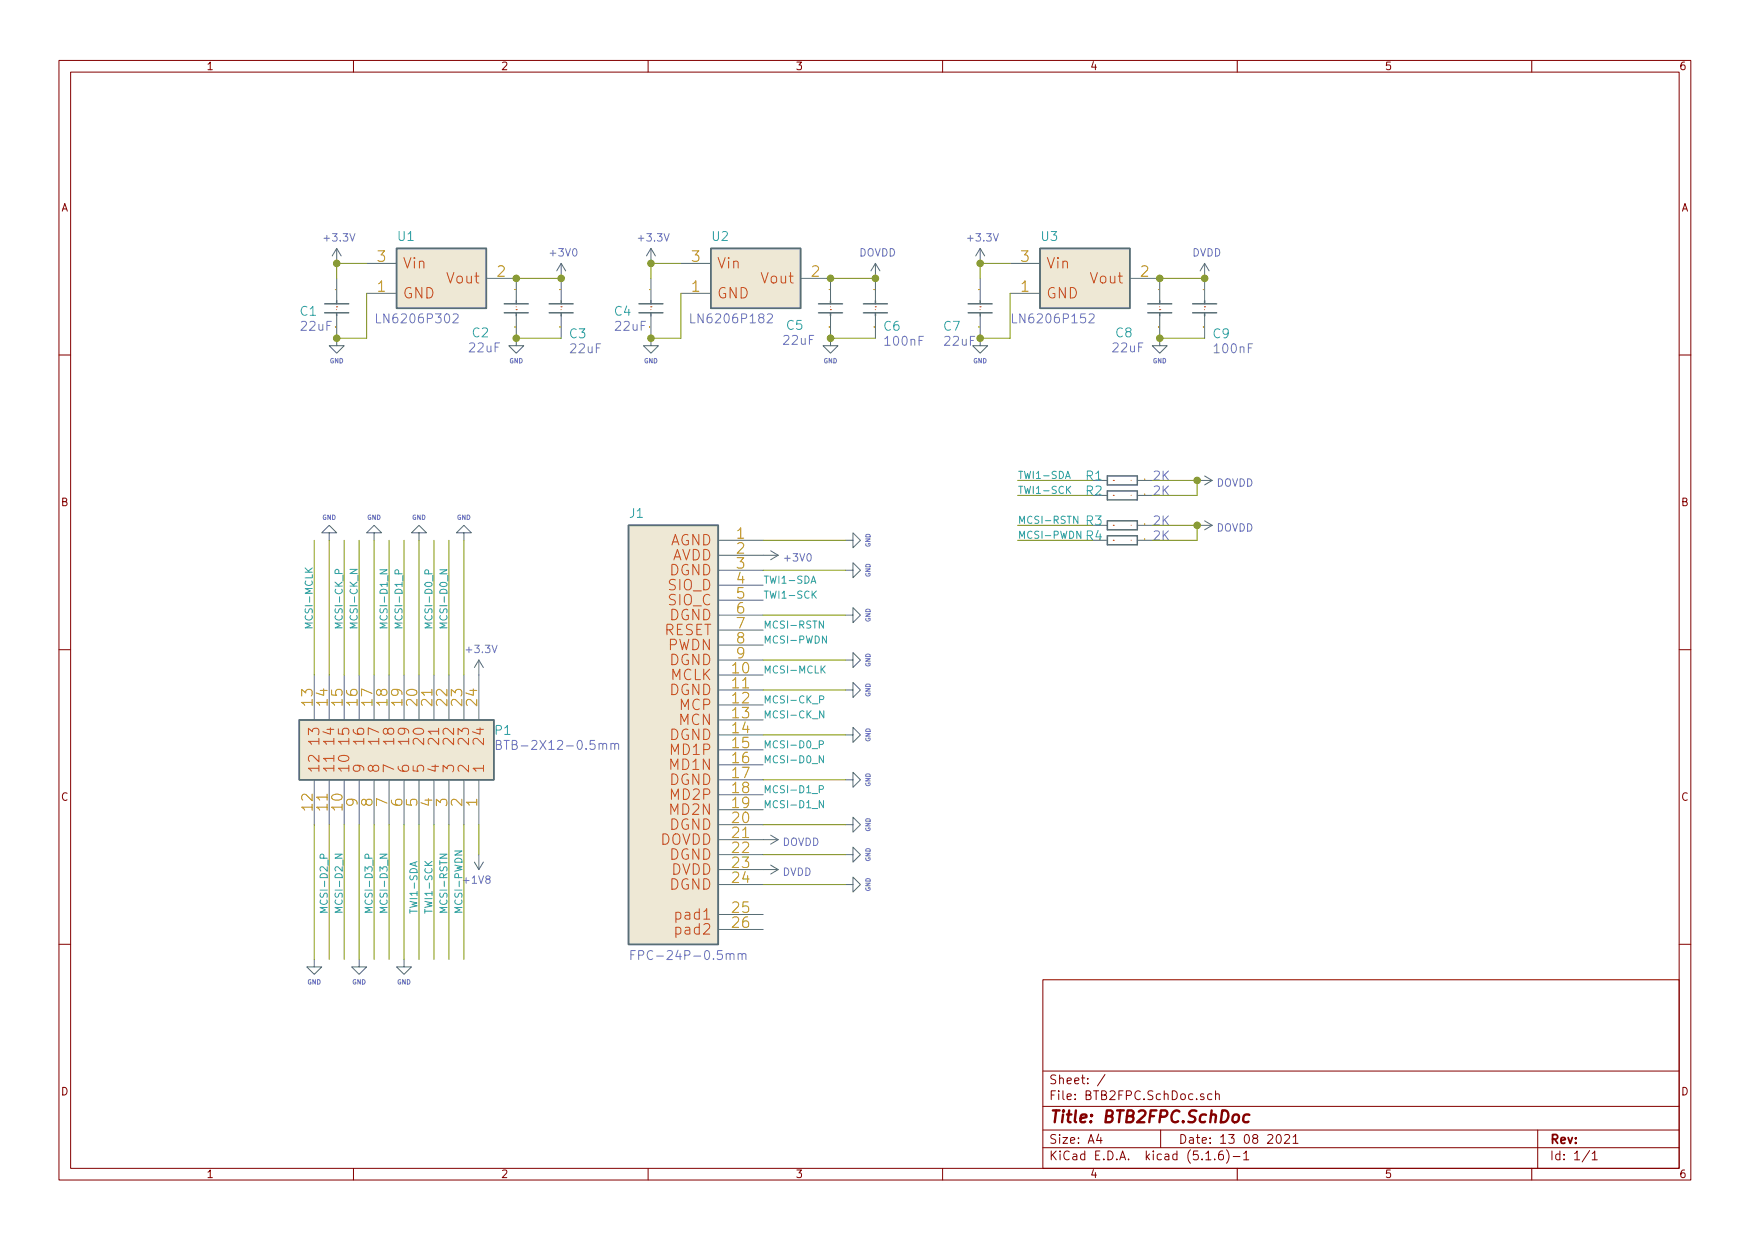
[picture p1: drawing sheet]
<svg xmlns="http://www.w3.org/2000/svg" width="297mm" height="210mm" viewBox="0 0 297 210" stroke-linecap="round" stroke-linejoin="round" font-family="sans-serif">
<g fill="none" stroke="#840000" stroke-width=".17">
<path d="M10 10.3h277v189.9h-277zM12 12.2h273v186.1h-273zM60 10.3v1.9M110 10.3v1.9M160 10.3v1.9M210 10.3v1.9M260 10.3v1.9M10 60.2h2M285 60.2h2M10 110.3h2M285 110.3h2M10 160.2h2"/>
<path d="M177 166.3h108v32h-108zM285 160.2h2M60 198.3v1.9M110 198.3v1.9M160 198.3v1.9M177 194.8h108M177 191.8h108M177 187.8h108M177 181.8h108M186.5 192.5l-.4 1h1M186.8 193v1M187.6 182.3l-1.3 2"/>
<path d="M197 191.8v3M204.3 185.7l-.3-.1-.2 .2v.2l.5 .2v.3h-.5M204.7 196.8h.8M205.7 185.7l-.4-.1-.3 .3 .1 .6h.6M206.2 196.7v.1M206.3 185.7l.3-.1 .3 .1 .1 .9M206.3 185.1v1.5M207.5 195.3a.59 .59 0 0 0-.7 .7v.5l.2 .2 .4 .1 .2-.1 .1-.5-.2-.2-.4-.1-.3 .3M208.2 195.1a1.71 1.71 0 0 1 0 2.3M209.3 196.3h1.2M210 198.3v1.9M211.1 195.8l.4-.5v1.5"/>
<path d="M211.1 196.8h.9M216.8 192.7l.2-.2a.81 .81 0 0 1 .3 1.4l-.2 .1a.79 .79 0 0 1-.3-1.3zM218.1 192.7l.2-.2h.3l.2 .2 .1 .3-.9 1h.9M219.5 193l.4-.5v1.5M219.5 194h.8M260 198.3v1.9M261 191.8v6.5M269.8 195.2l-1.2 2M270.3 195.8l.4-.5v1.5M270.3 196.8h.8"/>
</g>
<path d="M212.1 189.2a.68 .68 0 0 0-1 .3l-.1 .6 .2 .2 .1 .1 .6-.1" fill="none" stroke="#840000" stroke-width=".41"/>
<g fill="none" stroke="#586e75" stroke-width=".17">
<path d="M57.1 53.6v5.1h1.3l-1.3 1.2-1.2-1.2h1.2M57.1 42.2v2.5M57.1 47.2v3.8M57.1 42.2l-.7 1.2M57.1 42.2l.8 1.2M62.2 49.8h5.1M62.2 44.7h5.1M82.5 47.2h5.1v3.8M87.6 53.6v5.1h1.3l-1.3 1.2-1.2-1.2h1.2M95.2 44.7v6.3M95.2 53.6v3.8M95.2 44.7l-.7 1.3"/>
<path d="M95.2 44.7l.8 1.3M110.5 53.6v5.1h1.3l-1.3 1.2-1.3-1.2h1.3M110.5 42.2v2.5M110.5 47.2v3.8M110.5 42.2l-.8 1.2M110.5 42.2l.8 1.2M115.6 49.8h5M115.6 44.7h5M135.9 47.2h5.1v3.8M141 53.6v5.1h1.2l-1.2 1.2-1.3-1.2h1.3M148.6 44.7v6.3M148.6 53.6v3.8"/>
<path d="M148.6 44.7l-.8 1.3M148.6 44.7l.8 1.3M166.4 53.6v5.1h1.2l-1.2 1.2-1.3-1.2h1.3M166.4 42.2v2.5M166.4 47.2v3.8M166.4 42.2l-.8 1.2M166.4 42.2l.7 1.2M171.4 49.8h5.1M171.4 44.7h5.1M191.8 47.2h5v3.8M196.8 53.6v5.1h1.3l-1.3 1.2-1.2-1.2h1.2M204.5 44.7v6.3"/>
<path d="M204.5 53.6v3.8M204.5 44.7l-.8 1.3M204.5 44.7l.7 1.3M55.9 90.4h1.2l-1.2-1.3-1.3 1.3h1.3v1.3M63.5 90.4h1.3l-1.3-1.3-1.3 1.3h1.3v1.3M71.1 90.4h1.3l-1.3-1.3-1.3 1.3h1.3v1.3M78.7 90.4h1.3l-1.3-1.3-1.2 1.3h1.2v1.3M121.9 91.7h7.6M121.9 94.2h10.2M121.9 96.8h7.6M121.9 99.3h7.6M130.8 93.5l1.3 .7"/>
<path d="M132.1 94.2l-1.3 .8M143.5 96.8h1.3v-1.3l1.2 1.3-1.2 1.2v-1.2M143.5 91.7h1.3v-1.3l1.2 1.3-1.2 1.3v-1.3M185.4 91.7h2.6M185.4 89.1h2.6M185.4 84.1h2.6M185.4 81.5h2.6M193 91.7h2.6M193 89.1h2.6M193 84.1h2.6M193 81.5h2.6M203.2 89.1h2.5"/>
<path d="M203.2 81.5h2.5M204.5 88.4l1.2 .7M204.5 80.8l1.2 .7M205.7 89.1l-1.2 .8M205.7 81.5l-1.2 .8M53.3 114.5v7.7M55.9 114.5v7.7M58.4 114.5v7.7M61 114.5v7.7M63.5 114.5v7.7M66 114.5v7.7M68.6 114.5v7.7"/>
<path d="M71.1 114.5v7.7M73.7 114.5v7.7M76.2 114.5v7.7M78.7 114.5v7.7M81.3 112v10.2M81.3 112l-.8 1.3M81.3 112l.7 1.3M121.9 114.5h7.6M121.9 117.1h7.6M121.9 119.6h7.6M121.9 101.8h7.6M121.9 104.4h7.6"/>
<path d="M121.9 106.9h7.6M121.9 109.5h7.6M121.9 112h7.6M143.5 112h1.3v-1.3l1.2 1.3-1.2 1.3v-1.3M143.5 117.1h1.3v-1.3l1.2 1.3-1.2 1.3v-1.3M143.5 104.4h1.3v-1.3l1.2 1.3-1.2 1.3v-1.3M53.3 132.3v7.6M55.9 132.3v7.6M58.4 132.3v7.6M61 132.3v7.6M63.5 132.3v7.6M66 132.3v7.6"/>
<path d="M68.6 132.3v7.6M71.1 132.3v7.6M73.7 132.3v7.6M76.2 132.3v7.6M78.7 132.3v7.6M81.3 132.3v7.6M121.9 122.2h7.6M121.9 124.7h7.6M121.9 127.2h7.6M121.9 129.8h7.6M121.9 132.3h7.6M121.9 134.9h7.6"/>
<path d="M121.9 137.4h7.6M121.9 139.9h7.6M143.5 139.9h1.3v-1.2l1.2 1.2-1.2 1.3v-1.3M143.5 124.7h1.3v-1.3l1.2 1.3-1.2 1.3v-1.3M143.5 132.3h1.3v-1.2l1.2 1.2-1.2 1.3v-1.3M80.5 146.3l.8 1.3M81.3 145v2.6M82 146.3l-.7 1.3M121.9 142.5h10.2M121.9 145h7.6M121.9 147.6h10.2M121.9 150.1h7.6"/>
<path d="M121.9 155.2h7.6M121.9 157.7h7.6M130.8 146.8l1.3 .8M130.8 141.7l1.3 .8M132.1 147.6l-1.3 .7M132.1 142.5l-1.3 .8M143.5 145h1.3v-1.2l1.2 1.2-1.2 1.3v-1.3M143.5 150.1h1.3v-1.3l1.2 1.3-1.2 1.3v-1.3M53.3 162.8v1.3h1.3l-1.3 1.2-1.2-1.2h1.2M61 162.8v1.3h1.2l-1.2 1.2-1.3-1.2h1.3M68.6 162.8v1.3h1.2l-1.2 1.2-1.3-1.2h1.3"/>
</g>
<g fill="none" stroke="#586e75" stroke-width=".25">
<path d="M55.1 51.6h4.1M55.1 53.1h4.1M57.1 51v.6M57.1 53.1v.5M67.3 42.2h15.2v10.1h-15.2zM85.6 51.6h4.1M85.6 53.1h4.1M87.6 51v.6M87.6 53.1v.5M93.2 51.6h4.1M93.2 53.1h4.1M95.2 51v.6"/>
<path d="M95.2 53.1v.5M108.5 51.6h4M108.5 53.1h4M110.5 51v.6M110.5 53.1v.5M120.6 42.2h15.3v10.1h-15.3zM138.9 51.6h4.1M138.9 53.1h4.1M141 51v.6M141 53.1v.5M146.6 51.6h4M146.6 53.1h4"/>
<path d="M148.6 51v.6M148.6 53.1v.5M164.3 51.6h4.1M164.3 53.1h4.1M166.4 51v.6M166.4 53.1v.5M176.5 42.2h15.3v10.1h-15.3zM194.8 51.6h4.1M194.8 53.1h4.1M196.8 51v.6M196.8 53.1v.5M202.4 51.6h4.1"/>
<path d="M202.4 53.1h4.1M204.5 51v.6M204.5 53.1v.5M106.7 89.1h15.2v71.2h-15.2zM188 90.9h5v1.6h-5zM188 80.8h5v1.5h-5zM188 83.3h5v1.5h-5zM188 88.4h5v1.5h-5zM50.8 122.2h33v10.1h-33z"/>
</g>
<g fill="none" stroke="#cb4b16" stroke-width=".17">
<path d="M57.1 52.5h.1M57.1 52.1h.1M87.6 52.1h.1M87.6 52.5h.1M95.2 52.5h.1M95.2 52.1h.1M110.5 52.5h.1M110.5 52.1h.1M140.9 52.1h.1M140.9 52.5h.1M141 52.5h.1M148.6 52.5h.1"/>
<path d="M148.6 52.1h.1M166.3 52.5h.1M166.3 52.1h.1M166.4 52.1h.1M196.8 52.1h.1M196.8 52.5h.1M204.4 52.5h.1M204.4 52.1h.1M204.5 52.1h.1M189 91.7h.1M189 89.1h.1M189 84.1h.1"/>
<path d="M189 81.5h.1M192 91.7h.1M192 89.1h.1M192 84v.1M192 81.5h.1"/>
</g>
<g fill="none" stroke="#b58900" stroke-width=".17">
<path d="M56.9 49.1h.1M56.9 55.5h.1M87.4 49.1h.1M87.4 55.5h.1M95 49.1h.1M95 55.5h.1M110.3 49.1h.1M110.3 55.5h.1M140.8 49.1h.1M140.8 55.5h.1M148.4 49.1h.1M148.4 55.5h.1"/>
<path d="M166.2 49.1h.1M166.2 55.5h.1M196.6 49.1h.1M196.6 55.5h.1M204.3 49.1h.1M204.3 55.5h.1M194.3 91.5h.1M194.3 88.9h.1M194.3 83.9h.1M194.3 81.3h.1"/>
</g>
<g fill="#eee8d5" stroke="#eee8d5" stroke-width=".17">
<path d="M120.6 42.2h15.3v10.1h-15.3z"/>
<path d="M106.7 89.1h15.2v71.2h-15.2z"/>
<path d="M67.3 42.2h15.2v10.1h-15.2z"/>
<path d="M176.5 42.2h15.3v10.1h-15.3z"/>
<path d="M50.8 122.2h33v10.1h-33z"/>
</g>
<g fill="none" stroke="#6c71c4" stroke-width=".17">
<path d="M63.9 53.3v1.5h.7M76.9 53.4l.2-.1h.5a.37 .37 0 0 1 .1 .6l-.9 .9h1M117.2 53.3v1.5h.8M130.3 53.4l.2-.1h.5a.37 .37 0 0 1 0 .6l-.8 .9h.9M171.9 53.3v1.5h.7M184.9 53.4l.2-.1h.5a.37 .37 0 0 1 0 .6l-.8 .9h.9M84.3 126.4l.6-.1 .1-.2-.1-.4-.6-.1v1.6h.5l.3-.3a.41 .41 0 0 0-.3-.5M103.7 126.3l.2-.1h.4v1M103.7 126.2v1M104.3 126.4l.3-.2h.3l.1 1M107.1 162h.5M107.8 161.3h-.7v1.5"/>
<path d="M125.3 161.9l.2-.1 .4 .1 .1 .9M126 162a.36 .36 0 0 1 .3-.2 .36 .36 0 0 1 .3 .2v.8"/>
</g>
<g fill="none" stroke="#859900" stroke-width=".17">
<path d="M62.2 49.8v7.6h-5.1M62.2 44.7h-5.1v2.5M87.6 57.4h7.6M87.6 47.2h7.6M115.6 49.8v7.6h-5.1M115.6 44.7h-5.1v2.5M141 57.4h7.6M141 47.2h7.6M171.4 49.8v7.6h-5M171.4 44.7h-5v2.5M196.8 57.4h7.7M196.8 47.2h7.7"/>
<path d="M53.3 91.7v22.8M55.9 91.7v22.8M58.4 91.7v22.8M61 91.7v22.8M63.5 91.7v22.8M66 91.7v22.8M68.6 91.7v22.8M71.1 91.7v22.8M73.7 91.7v22.8M76.2 91.7v22.8M78.7 91.7v22.8M129.5 91.7h14"/>
<path d="M129.5 96.8h14M172.7 81.5h12.7M172.7 84.1h12.7M172.7 89.1h12.7M172.7 91.7h12.7M195.6 81.5h7.6v2.6h-7.6M195.6 89.1h7.6v2.6h-7.6M129.5 104.4h14M129.5 112h14M129.5 117.1h14M53.3 139.9v22.9M55.9 139.9v22.9"/>
<path d="M58.4 139.9v22.9M61 139.9v22.9M63.5 139.9v22.9M66 139.9v22.9M68.6 139.9v22.9M71.1 139.9v22.9M73.7 139.9v22.9M76.2 139.9v22.9M78.7 139.9v22.9M81.3 139.9v5.1M129.5 139.9h14M129.5 132.3h14"/>
<path d="M129.5 124.7h14M129.5 150.1h14M129.5 145h14"/>
</g>
<g fill="none" stroke="#2aa198" stroke-width=".17">
<path d="M51.8 96.4l.7 .7M53 96.4l-.7 .5M57.5 97.3v-.6l-.4-.1-.2 .2v.5h1.2M59.4 96.6h1.2l-1.2 .7h1.2M64.5 96.7h1.2l-1.2 .7h1.2M67.7 97.4l-.1-.6-.4-.1-.2 .2v.5h1.2M72.7 97.4v-.6l-.5-.1-.1 .2v.5h1.2M74.7 96.7h1.2l-1.2 .7h1.2M137.7 99l.4-1.2 .4 1.2M137.8 98.6h.6M180.8 81.2l.5-1.2 .4 1.2M181 80.9h.6"/>
<path d="M181.2 83.1l.5 .6M181.7 82.5l-.7 .7M183 87.6v1.2l-.8-1.2v1.2M183.5 90.1v1.3l-.7-1.3v1.3M138 100.8l.6 .7M138.6 100.3l-.8 .7M139.1 118.7l.7-.1v-.4l-.2-.1h-.5v1.2M139.5 113.5l.6 .7M139.8 105.4v1.2l-.7-1.2v1.2M140.1 113l-.7 .7M140.3 107.9v1.2l-.7-1.2v1.2M139.1 126.3h.5l.2-.4-.3-.2h-.4v1.2"/>
<path d="M139.1 134l.5-.1 .2-.4-.3-.2h-.4v1.2M139.8 135.9v1.2l-.7-1.2v1.2M139.8 128.2v1.3l-.7-1.3v1.3M139.8 120.6v1.2l-.7-1.2v1.2M55 145.6l-.1-.5-.4-.1-.2 .2v.4h1.2M56.9 145h1.2l-1.2 .6h1.2M62.6 145.6l-.1-.5-.4-.1-.1 .2v.4h1.2M64.5 145h1.2l-1.2 .6h1.2M70.5 146.3v.6M70.8 146.2l-1.2 .4 1.2 .4M72.1 146.2l.7 .7M73.3 146.2l-.7 .5"/>
<path d="M74.7 145h1.2l-1.2 .6h1.2M77.2 144.4h1.2l-1.2 .7h1.2"/>
</g>
<g fill="#859900" stroke="#859900" stroke-width=".25">
<circle cx="203.2" cy="81.5" r=".51"/>
<circle cx="203.2" cy="89.1" r=".51"/>
<circle cx="196.9" cy="57.4" r=".51"/>
<circle cx="166.4" cy="57.4" r=".51"/>
<circle cx="87.6" cy="57.4" r=".51"/>
<circle cx="141" cy="57.4" r=".51"/>
<circle cx="110.5" cy="57.4" r=".51"/>
<circle cx="196.9" cy="47.2" r=".51"/>
<circle cx="57.2" cy="57.4" r=".51"/>
<circle cx="166.4" cy="44.7" r=".51"/>
<circle cx="110.5" cy="44.7" r=".51"/>
<circle cx="57.2" cy="44.7" r=".51"/>
<circle cx="204.5" cy="47.2" r=".51"/>
<circle cx="148.6" cy="47.2" r=".51"/>
<circle cx="87.6" cy="47.2" r=".51"/>
<circle cx="95.3" cy="47.2" r=".51"/>
<circle cx="141" cy="47.2" r=".51"/>
</g>
<text font-size="2.8" fill="#840000" x="178" y="190.5">Title: BTB2FPC.SchDoc</text>
<g font-size="2.5" fill="#b58900">
<text x="64.1" y="44.4">3</text>
<text x="84.4" y="47">2</text>
<text x="117.4" y="44.4">3</text>
<text x="137.7" y="47">2</text>
<text x="173.3" y="44.4">3</text>
<text x="193.6" y="47">2</text>
<text x="64.1" y="49.5">1</text>
<text x="117.4" y="49.5">1</text>
<text x="173.3" y="49.5">1</text>
<text x="125" y="91.4">1</text>
<text x="125" y="94">2</text>
<text x="125" y="96.5">3</text>
<text x="125" y="99.1">4</text>
<text x="125" y="101.6">5</text>
<text x="125" y="104.1">6</text>
<text x="125" y="106.7">7</text>
<text x="125" y="109.2">8</text>
<text x="125" y="111.8">9</text>
<text x="53.1" y="119.7" transform="rotate(-90 53.1 119.7)">13</text>
<text x="55.6" y="119.7" transform="rotate(-90 55.6 119.7)">14</text>
<text x="58.2" y="119.7" transform="rotate(-90 58.2 119.7)">15</text>
<text x="60.7" y="119.7" transform="rotate(-90 60.7 119.7)">16</text>
<text x="63.2" y="119.7" transform="rotate(-90 63.2 119.7)">17</text>
<text x="65.8" y="119.7" transform="rotate(-90 65.8 119.7)">18</text>
<text x="68.3" y="119.7" transform="rotate(-90 68.3 119.7)">19</text>
<text x="70.9" y="119.7" transform="rotate(-90 70.9 119.7)">20</text>
<text x="73.4" y="119.7" transform="rotate(-90 73.4 119.7)">21</text>
<text x="75.9" y="119.7" transform="rotate(-90 75.9 119.7)">22</text>
<text x="78.5" y="119.7" transform="rotate(-90 78.5 119.7)">23</text>
<text x="81" y="119.7" transform="rotate(-90 81 119.7)">24</text>
<text x="124.4" y="114.3">10</text>
<text x="124.4" y="116.8">11</text>
<text x="124.4" y="119.4">12</text>
<text x="124.4" y="121.9">13</text>
<text x="124.4" y="124.5">14</text>
<text x="124.4" y="127">15</text>
<text x="124.4" y="129.5">16</text>
<text x="53.1" y="137.5" transform="rotate(-90 53.1 137.5)">12</text>
<text x="55.6" y="137.5" transform="rotate(-90 55.6 137.5)">11</text>
<text x="58.2" y="137.5" transform="rotate(-90 58.2 137.5)">10</text>
<text x="60.7" y="136.8" transform="rotate(-90 60.7 136.8)">9</text>
<text x="63.2" y="136.8" transform="rotate(-90 63.2 136.8)">8</text>
<text x="65.8" y="136.8" transform="rotate(-90 65.8 136.8)">7</text>
<text x="68.3" y="136.8" transform="rotate(-90 68.3 136.8)">6</text>
<text x="70.9" y="136.8" transform="rotate(-90 70.9 136.8)">5</text>
<text x="73.4" y="136.8" transform="rotate(-90 73.4 136.8)">4</text>
<text x="75.9" y="136.8" transform="rotate(-90 75.9 136.8)">3</text>
<text x="78.5" y="136.8" transform="rotate(-90 78.5 136.8)">2</text>
<text x="81" y="136.8" transform="rotate(-90 81 136.8)">1</text>
<text x="124.4" y="132.1">17</text>
<text x="124.4" y="134.6">18</text>
<text x="124.4" y="137.2">19</text>
<text x="124.4" y="139.7">20</text>
<text x="124.4" y="142.2">21</text>
<text x="124.4" y="144.8">22</text>
<text x="124.4" y="147.3">23</text>
<text x="124.4" y="149.9">24</text>
<text x="124.4" y="154.9">25</text>
<text x="124.4" y="157.5">26</text>
</g>
<g font-size="2.5" fill="#cb4b16">
<text x="68.3" y="45.6">Vin</text>
<text x="121.7" y="45.6">Vin</text>
<text x="177.5" y="45.6">Vin</text>
<text x="68.3" y="50.7">GND</text>
<text x="76" y="48.1">Vout</text>
<text x="121.7" y="50.7">GND</text>
<text x="129.4" y="48.1">Vout</text>
<text x="177.5" y="50.7">GND</text>
<text x="185.2" y="48.1">Vout</text>
<text x="113.6" y="92.6">AGND</text>
<text x="113.9" y="95.1">AVDD</text>
<text x="113.5" y="100.2">SIO_D</text>
<text x="113.6" y="97.7">DGND</text>
<text x="112.6" y="107.8">RESET</text>
<text x="113.5" y="102.7">SIO_C</text>
<text x="113.6" y="105.3">DGND</text>
<text x="113.3" y="110.4">PWDN</text>
<text x="113.6" y="112.9">DGND</text>
<text x="113.6" y="118">DGND</text>
<text x="113.7" y="115.4">MCLK</text>
<text x="54.2" y="125.9" transform="rotate(-90 54.2 125.9)">13</text>
<text x="56.8" y="125.9" transform="rotate(-90 56.8 125.9)">14</text>
<text x="59.3" y="125.9" transform="rotate(-90 59.3 125.9)">15</text>
<text x="61.8" y="125.9" transform="rotate(-90 61.8 125.9)">16</text>
<text x="64.4" y="125.9" transform="rotate(-90 64.4 125.9)">17</text>
<text x="66.9" y="125.9" transform="rotate(-90 66.9 125.9)">18</text>
<text x="69.5" y="125.9" transform="rotate(-90 69.5 125.9)">19</text>
<text x="72" y="125.9" transform="rotate(-90 72 125.9)">20</text>
<text x="74.5" y="125.9" transform="rotate(-90 74.5 125.9)">21</text>
<text x="77.1" y="125.9" transform="rotate(-90 77.1 125.9)">22</text>
<text x="79.6" y="125.9" transform="rotate(-90 79.6 125.9)">23</text>
<text x="82.2" y="125.9" transform="rotate(-90 82.2 125.9)">24</text>
<text x="113.6" y="125.6">DGND</text>
<text x="115.3" y="123.1">MCN</text>
<text x="115.4" y="120.5">MCP</text>
<text x="54.2" y="131.3" transform="rotate(-90 54.2 131.3)">12</text>
<text x="56.8" y="131.3" transform="rotate(-90 56.8 131.3)">11</text>
<text x="59.3" y="131.3" transform="rotate(-90 59.3 131.3)">10</text>
<text x="61.8" y="131.3" transform="rotate(-90 61.8 131.3)">9</text>
<text x="64.4" y="131.3" transform="rotate(-90 64.4 131.3)">8</text>
<text x="66.9" y="131.3" transform="rotate(-90 66.9 131.3)">7</text>
<text x="69.5" y="131.3" transform="rotate(-90 69.5 131.3)">6</text>
<text x="72" y="131.3" transform="rotate(-90 72 131.3)">5</text>
<text x="74.5" y="131.3" transform="rotate(-90 74.5 131.3)">4</text>
<text x="77.1" y="131.3" transform="rotate(-90 77.1 131.3)">3</text>
<text x="79.6" y="131.3" transform="rotate(-90 79.6 131.3)">2</text>
<text x="82.2" y="131.3" transform="rotate(-90 82.2 131.3)">1</text>
<text x="113.9" y="130.7">MD1N</text>
<text x="114" y="128.1">MD1P</text>
<text x="113.6" y="133.2">DGND</text>
<text x="114" y="135.8">MD2P</text>
<text x="112" y="143.4">DOVDD</text>
<text x="113.6" y="140.8">DGND</text>
<text x="113.9" y="138.3">MD2N</text>
<text x="113.6" y="145.9">DGND</text>
<text x="113.9" y="148.5">DVDD</text>
<text x="113.6" y="151">DGND</text>
<text x="115.1" y="156.1">pad1</text>
<text x="115.1" y="158.6">pad2</text>
</g>
<g font-size="2.1" fill="#268bd2">
<text x="67.6" y="40.9">U1</text>
<text x="120.9" y="40.9">U2</text>
<text x="176.8" y="40.9">U3</text>
<text x="51" y="53.6">C1</text>
<text x="104.3" y="53.6">C4</text>
<text x="80.2" y="57.2">C2</text>
<text x="96.7" y="57.4">C3</text>
<text x="133.6" y="56">C5</text>
<text x="150.1" y="56.1">C6</text>
<text x="160.2" y="56.1">C7</text>
<text x="189.4" y="57.2">C8</text>
<text x="205.9" y="57.4">C9</text>
<text x="184.4" y="81.5">R1</text>
<text x="106.9" y="87.9">J1</text>
<text x="184.4" y="89.1">R3</text>
<text x="184.4" y="84.1">R2</text>
<text x="184.4" y="91.7">R4</text>
<text x="84.1" y="124.7">P1</text>
</g>
<g font-size="2.1" fill="#6c71c4">
<text x="51.2" y="56.1">22uF</text>
<text x="64.6" y="54.9">LN6206P302</text>
<text x="79.8" y="59.8">22uF</text>
<text x="96.9" y="59.9">22uF</text>
<text x="104.5" y="56.1">22uF</text>
<text x="117.9" y="54.9">LN6206P182</text>
<text x="133.1" y="58.5">22uF</text>
<text x="150.4" y="58.7">100nF</text>
<text x="160.4" y="58.7">22uF</text>
<text x="172.5" y="54.9">LN6206P152</text>
<text x="189" y="59.8">22uF</text>
<text x="206.2" y="59.9">100nF</text>
<text x="195.8" y="81.5">2K</text>
<text x="195.8" y="89.1">2K</text>
<text x="195.8" y="84.1">2K</text>
<text x="195.8" y="91.7">2K</text>
<text x="85.9" y="127.2">BTB-2X12-0.5mm</text>
<text x="108.8" y="162.9">FPC-24P-0.5mm</text>
</g>
<g font-size="2.1" fill="#840000">
<text x="178" y="184">Sheet: /</text>
<text x="178" y="186.7">File: BTB2FPC.SchDoc.sch</text>
<text x="178" y="196.9">KiCad E.D.A. kicad (5.1.6)-1</text>
<text x="178" y="194.1">Size: A4</text>
<text x="200" y="194.1">Date: 13 08 2021</text>
<text x="263" y="194.1">Rev:</text>
<text x="263" y="196.9">Id: 1/1</text>
</g>
<g font-size="1.8" fill="#840000">
<text x="35" y="11.9">1</text>
<text x="85" y="11.9">2</text>
<text x="135" y="11.9">3</text>
<text x="185" y="11.9">4</text>
<text x="235" y="11.9">5</text>
<text x="285" y="11.9">6</text>
<text x="10.4" y="35.9">A</text>
<text x="285.4" y="35.9">A</text>
<text x="10.4" y="85.9">B</text>
<text x="285.4" y="85.9">B</text>
<text x="10.4" y="135.9">C</text>
<text x="285.4" y="135.9">C</text>
<text x="10.4" y="185.9">D</text>
<text x="285.4" y="185.9">D</text>
<text x="35" y="199.9">1</text>
<text x="85" y="199.9">2</text>
<text x="135" y="199.9">3</text>
<text x="185" y="199.9">4</text>
<text x="235" y="199.9">5</text>
<text x="285" y="199.9">6</text>
</g>
<g font-size="1.8" fill="#6c71c4">
<text x="55.2" y="41">+3.3V</text>
<text x="108.5" y="41">+3.3V</text>
<text x="164.4" y="41">+3.3V</text>
<text x="93.5" y="43.5">+3V0</text>
<text x="145.8" y="43.5">DOVDD</text>
<text x="202.4" y="43.5">DVDD</text>
<text x="206.5" y="82.6">DOVDD</text>
<text x="133.3" y="95.3">+3V0</text>
<text x="206.5" y="90.2">DOVDD</text>
<text x="79.3" y="110.8">+3.3V</text>
<text x="132.8" y="143.6">DOVDD</text>
<text x="78.8" y="150">+1V8</text>
<text x="132.8" y="148.6">DVDD</text>
</g>
<g font-size="1.7" fill="#2aa198">
<text x="172.7" y="81.3">TWI1-SDA</text>
<text x="172.7" y="83.8">TWI1-SCK</text>
<text x="172.7" y="88.9">MCSI-RSTN</text>
<text x="172.7" y="91.4">MCSI-PWDN</text>
<text x="129.5" y="99.1">TWI1-SDA</text>
<text x="129.5" y="101.6">TWI1-SCK</text>
<text x="53.1" y="106.9" transform="rotate(-90 53.1 106.9)">MCSI-MCLK</text>
<text x="58.2" y="106.9" transform="rotate(-90 58.2 106.9)">MCSI-CK_P</text>
<text x="60.7" y="106.9" transform="rotate(-90 60.7 106.9)">MCSI-CK_N</text>
<text x="65.8" y="106.9" transform="rotate(-90 65.8 106.9)">MCSI-D1_N</text>
<text x="68.3" y="106.9" transform="rotate(-90 68.3 106.9)">MCSI-D1_P</text>
<text x="73.4" y="106.9" transform="rotate(-90 73.4 106.9)">MCSI-D0_P</text>
<text x="75.9" y="106.9" transform="rotate(-90 75.9 106.9)">MCSI-D0_N</text>
<text x="129.5" y="106.7">MCSI-RSTN</text>
<text x="129.5" y="109.2">MCSI-PWDN</text>
<text x="129.5" y="114.3">MCSI-MCLK</text>
<text x="129.5" y="119.4">MCSI-CK_P</text>
<text x="129.5" y="121.9">MCSI-CK_N</text>
<text x="129.5" y="127">MCSI-D0_P</text>
<text x="129.5" y="129.5">MCSI-D0_N</text>
<text x="129.5" y="134.6">MCSI-D1_P</text>
<text x="129.5" y="137.2">MCSI-D1_N</text>
<text x="55.6" y="155.2" transform="rotate(-90 55.6 155.2)">MCSI-D2_P</text>
<text x="58.2" y="155.2" transform="rotate(-90 58.2 155.2)">MCSI-D2_N</text>
<text x="63.2" y="155.2" transform="rotate(-90 63.2 155.2)">MCSI-D3_P</text>
<text x="65.8" y="155.2" transform="rotate(-90 65.8 155.2)">MCSI-D3_N</text>
<text x="70.9" y="155.2" transform="rotate(-90 70.9 155.2)">TWI1-SDA</text>
<text x="73.4" y="155.2" transform="rotate(-90 73.4 155.2)">TWI1-SCK</text>
<text x="75.9" y="155.2" transform="rotate(-90 75.9 155.2)">MCSI-RSTN</text>
<text x="78.5" y="155.2" transform="rotate(-90 78.5 155.2)">MCSI-PWDN</text>
</g>
<g font-size="1.1" fill="#6c71c4">
<text x="56" y="61.6">GND</text>
<text x="86.5" y="61.6">GND</text>
<text x="109.3" y="61.6">GND</text>
<text x="139.8" y="61.6">GND</text>
<text x="165.2" y="61.6">GND</text>
<text x="195.7" y="61.6">GND</text>
<text x="54.7" y="88.2">GND</text>
<text x="62.3" y="88.2">GND</text>
<text x="70" y="88.2">GND</text>
<text x="77.6" y="88.2">GND</text>
<text x="147.8" y="92.9" transform="rotate(-90 147.8 92.9)">GND</text>
<text x="147.8" y="97.9" transform="rotate(-90 147.8 97.9)">GND</text>
<text x="147.8" y="105.6" transform="rotate(-90 147.8 105.6)">GND</text>
<text x="147.8" y="113.2" transform="rotate(-90 147.8 113.2)">GND</text>
<text x="147.8" y="118.3" transform="rotate(-90 147.8 118.3)">GND</text>
<text x="147.8" y="125.9" transform="rotate(-90 147.8 125.9)">GND</text>
<text x="147.8" y="133.5" transform="rotate(-90 147.8 133.5)">GND</text>
<text x="147.8" y="141.1" transform="rotate(-90 147.8 141.1)">GND</text>
<text x="147.8" y="146.2" transform="rotate(-90 147.8 146.2)">GND</text>
<text x="147.8" y="151.3" transform="rotate(-90 147.8 151.3)">GND</text>
<text x="52.2" y="167.1">GND</text>
<text x="59.8" y="167.1">GND</text>
<text x="67.4" y="167.1">GND</text>
</g>
</svg>
